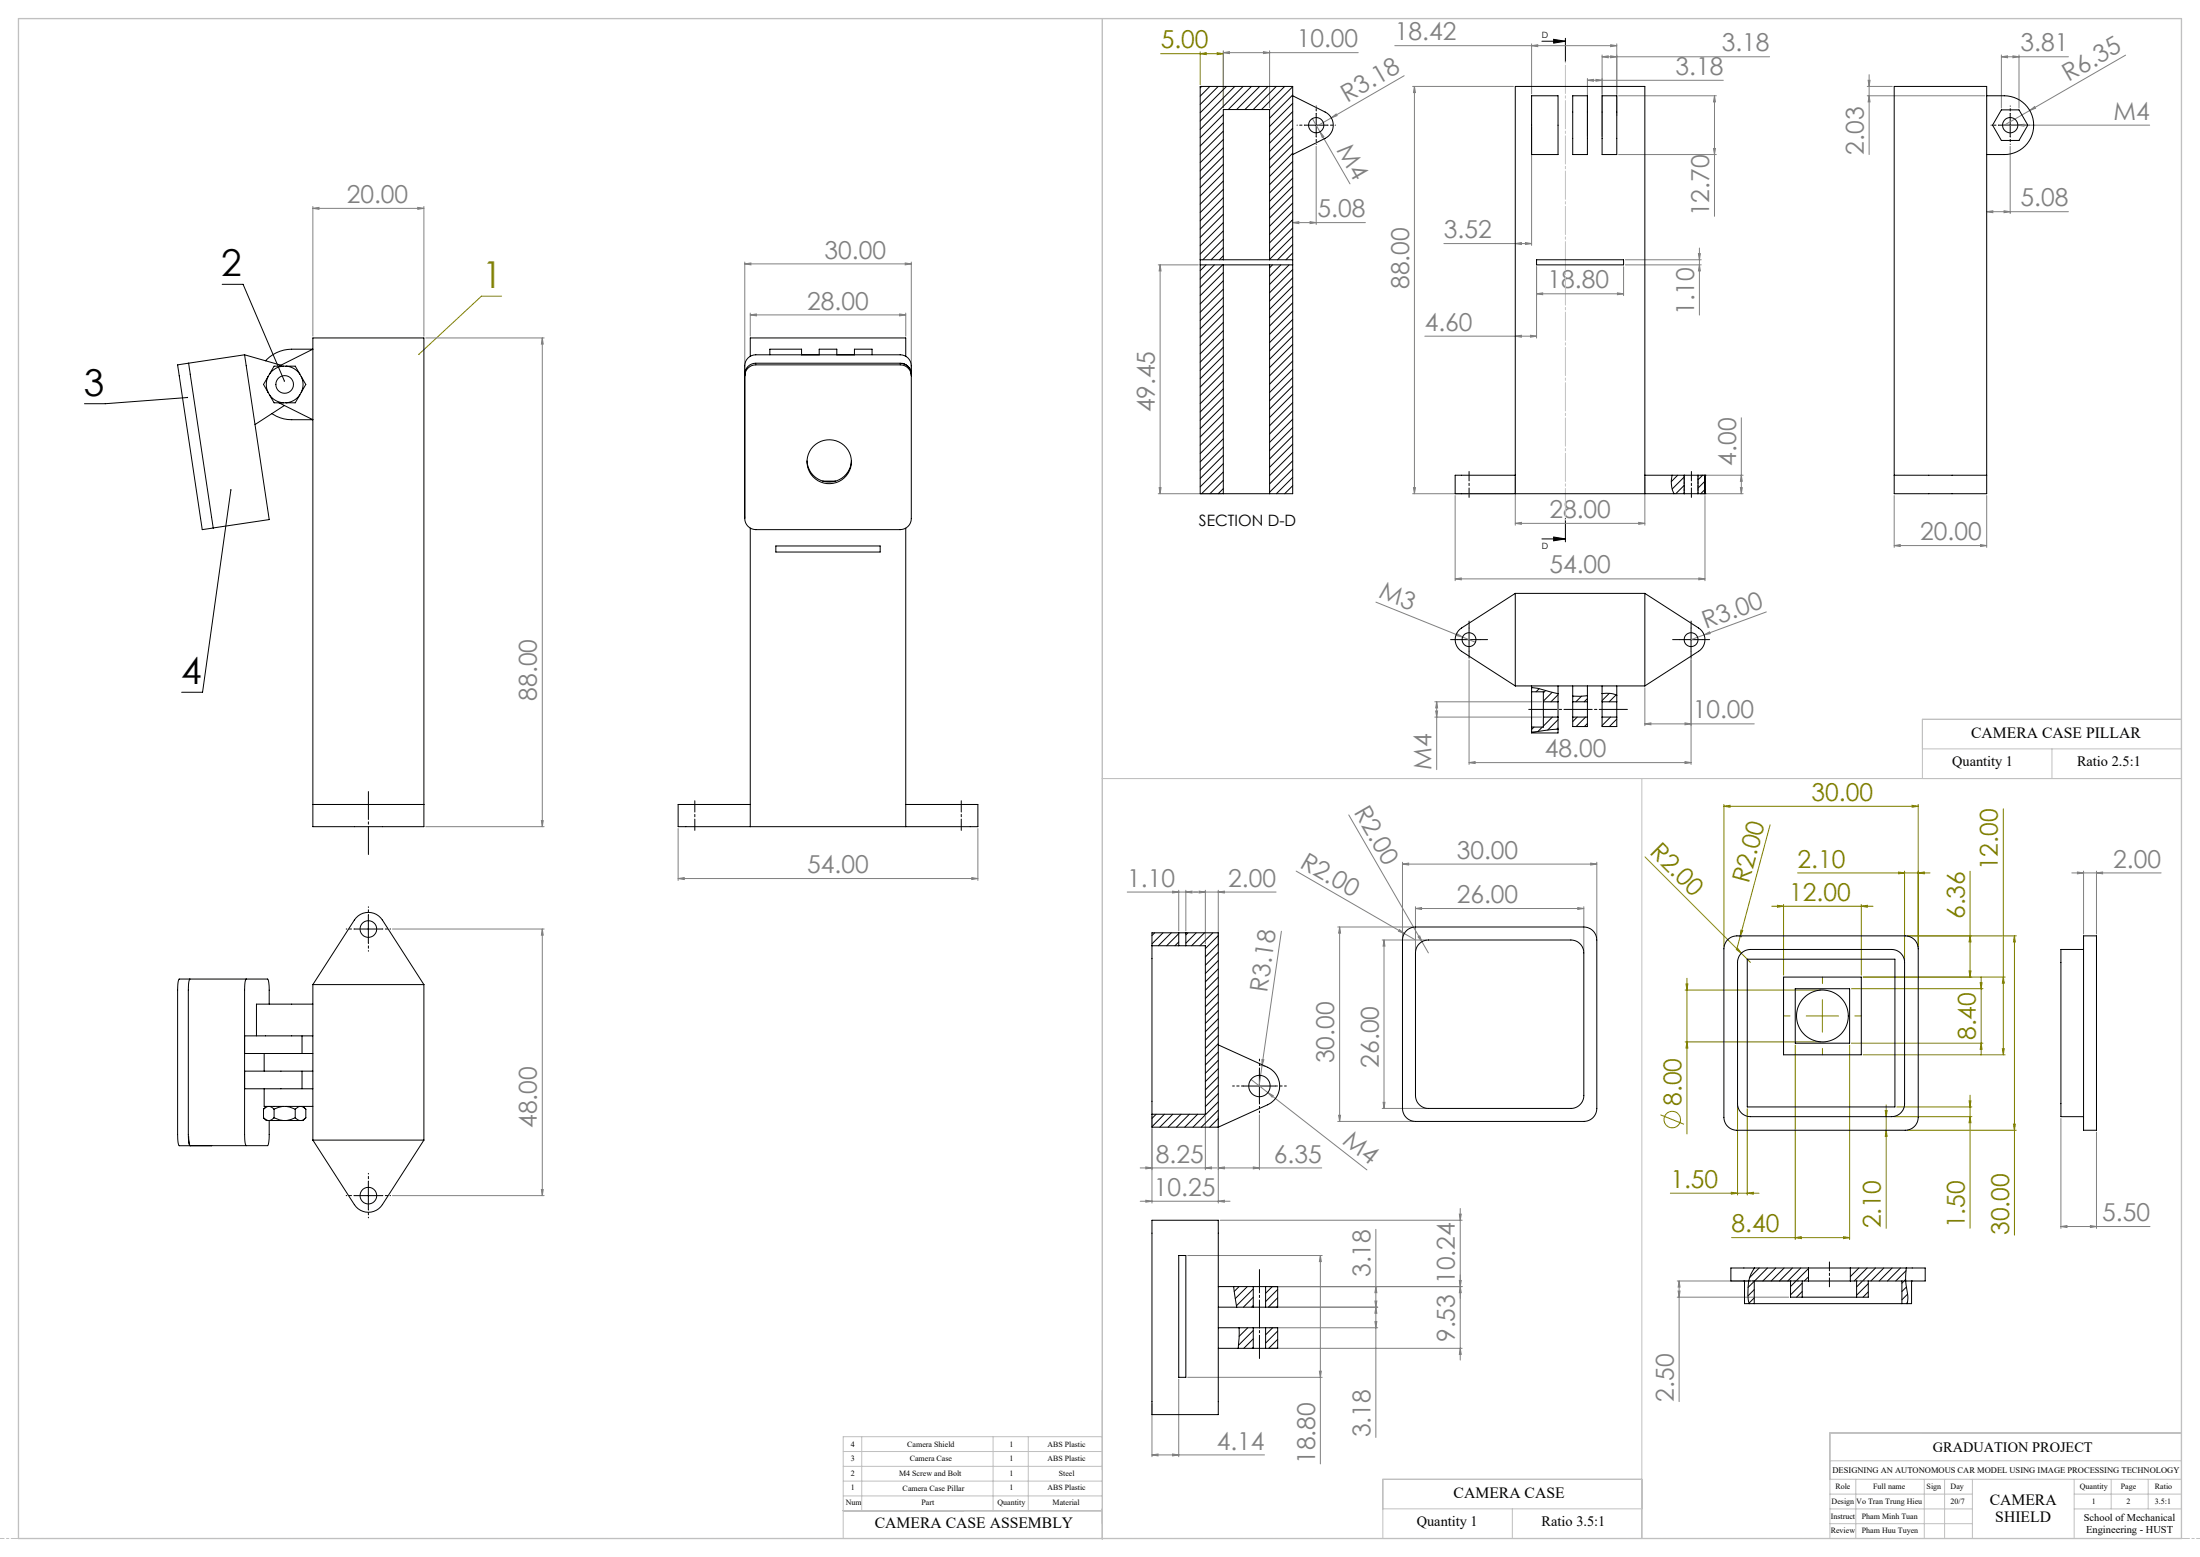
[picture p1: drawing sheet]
<svg xmlns="http://www.w3.org/2000/svg" width="1189mm" height="841mm" viewBox="0 0 1189 841" stroke-linecap="round" stroke-linejoin="round" font-family="sans-serif">
<g fill="none" stroke="#808000" stroke-width=".54">
<path d="M627 29h34M649 29l3-1v2zM649 28v18M658 28l3 1-3 1zM661 28v30M271 160h-11l-34 31M932 436l3-1v1zM932 434v78M932 436h105M1033 435l4 1h-4zM1037 434v78M1083 437v133"/>
<path d="M957 446l-18 66M889 463l52 52M972 472h71M1026 471l3 1h-3zM1029 471v48M1037 472l3-1v1zM1065 471v57M958 489h54M961 489h3l-3 1zM964 489v38M1006 489h3v1zM1006 489v38"/>
<path d="M938 513l1-1 2 3zM940 506h1M941 502l1 1-1 3zM941 515l5 5M1031 506h59M1065 506v3h-1zM1089 506v161M1089 506v3h-1zM911 535h73M911 531h1v4zM912 528v84M1001 534h71"/>
<path d="M1007 528h77M1064 524h1v4zM1070 531h1v3zM1071 528v42M1083 528v3h-1zM976 549h18M985 540v18M911 563h73M912 563v3h-1zM970 564v106M1000 564v106M1001 563h71"/>
<path d="M1007 570h77M1071 563v4h-1zM1082 566h1v4zM939 597v48M944 599v46M1019 600h1l-1 3zM1019 597v66M1025 598h41M1064 595h1v3zM1065 592v71M897 602l13 5M1019 610l1 4h-1z"/>
<path d="M1023 603h43M1031 610h59M1065 603v3h-1zM1088 607h1v3zM903 645h48M936 644l3 1h-3zM944 645l4-1v1zM936 668h64M970 668h4v1zM996 668h4l-4 1z"/>
<circle cx="904" cy="605" r="4"/>
</g>
<g fill="none" stroke="#000" stroke-width=".54">
<path d="M833 22h13M840 21l6 1-6 1zM846 21v12M705 68h13M711 61v13M1080 68h13M1086 61v13M120 154h11l23 52M101 215l-44 3h-11M125 265l-16 109h-11M846 280v13M833 291h13"/>
<path d="M840 290l6 1-6 1zM794 339v13M914 339v13M788 345h12M908 345h12M199 494v15M192 502h15M681 578v17M672 587h17M199 638v15M192 646h15"/>
</g>
<g fill="none" stroke="#c0c0c0" stroke-width=".54">
<path d="M596 10v822M1179 389h-140v32M1039 405h140M1109 405v16M596 421h583M887 421v410h-140v-32h140M466 776v40M537 776v40M556 776v40M596 776h-140v55M1179 774h-190v57h190v-821h-1169v821h586M456 792h140"/>
<path d="M456 784h140M989 789h190M989 799h190M1003 799v32M1040 799v32M1051 799v32M1066 799v32M1121 799v32M1141 799v16M1161 799v16M456 816h140M456 808h140"/>
<path d="M456 800h140M747 815h140M817 815v16M989 807h77M989 815h77M1121 807h58M1121 815h58M595 831h1M596 831h-1M989 823h77"/>
</g>
<g fill="none" stroke="#808080" stroke-width=".54">
<path d="M661 28h3v1zM661 27v31M661 28h73M683 28h3l-3 1zM686 27v31M754 25h120M828 25l3-1v1zM828 24v27M866 31l3-1v1zM866 31h90M866 30v44M870 24l4 1h-4z"/>
<path d="M870 30l4 1h-4zM874 24v38M1082 31l3-1v1zM1082 30v28M1082 31h36M1088 30l3 1h-3zM1091 30v28M1149 30l-52 30M759 41l-39 23M763 47h55M764 47l1 3h-1zM764 47v220"/>
<path d="M858 43h3v1zM858 42v32M858 43h73M863 43h3l-3 1zM875 52h53M927 52v65M927 52v3h-1zM1009 52h64M1009 47h14M1010 43h1l-1 4zM1010 52l1 3h-1zM1010 40v43"/>
<path d="M1097 60l3-2zM1097 60l-14 8M709 64l21 35M711 79v42M713 71l3 3h-1zM720 64l2-2h1zM720 64l-7 4M828 69v64M1082 68h80M1086 79v36M1091 68l3-1v1zM875 83h53"/>
<path d="M926 80h1v3zM169 113l3-1v1zM169 112v70M169 113h60M226 112l3 1h-3zM229 112v70M708 120h3l-3 1zM1074 114h3v1zM1074 114h44M1083 114h3l-3 1zM699 120h3v1zM699 120h39"/>
<path d="M780 132h48M819 132l3-1v1zM824 131l4 1h-4zM918 137h1l-1 3zM918 134v36M403 143l3-1v1zM403 142v60M403 143h90M489 142l4 1h-4zM493 142v60M626 143h22M627 143v3h-1z"/>
<path d="M627 143v124M830 159l4-1v1zM830 144v39M830 159h47M874 158l3 1h-3zM877 144v16M878 140h41M878 143h41M918 143l1 3h-1zM405 170h4v1zM405 169v13M405 170h85"/>
<path d="M486 170h4l-4 1zM490 169v13M230 183h64M293 183l1 3h-1zM293 183v264M770 182h60M819 182l3-1v1zM827 181l3 1h-3zM941 226v41M819 258v26M889 258v26M919 257h23"/>
<path d="M941 257l1 3h-1zM626 267h34M626 263h1v4zM763 267h55M764 263h1l-1 4zM786 268v46M919 267h23M921 268v46M941 263h1l-1 4zM1024 268v28M1074 268v28M819 283l3-1v1z"/>
<path d="M819 283h70M886 282l3 1h-3zM1024 295l3-1v1zM1024 295h50M1070 294l4 1h-4zM786 313l4-1v1zM786 313h135M918 312l3 1h-3zM744 325l46 19M955 331l-34 12M788 342l2 2-3-1zM790 344l7 3"/>
<path d="M794 356v57M914 347v66M921 343l3-2v1zM921 343l-7 2M775 379h58M776 379l1 3h-1zM776 379v37M889 371v21M775 387h58M776 384h1l-1 3zM889 391l3-1v1zM889 391h59"/>
<path d="M911 390l3 1h-3zM794 412l3-1v1zM794 412h120M911 411l3 1h-3zM230 447h64M293 443h1l-1 4zM367 448v28M528 448v28M729 440l43 75M367 475l3-1v1zM367 475h161M525 474l3 1h-3z"/>
<path d="M701 471l64 37M758 467l3-1v1zM758 466v41M758 467h105M860 466l3 1h-3zM863 466v41M1120 472h48M1123 471l3 1h-3zM1126 471v33M1133 472l3-1v1zM1133 471v33M609 482h81"/>
<path d="M634 481l3 1h-3zM637 481v22M641 482l3-1v1zM641 481v22M648 481l3 1h-3zM651 481v29M658 482l4-1v1zM658 481v29M765 491l3-1v1zM765 490v24M765 491h91M853 490l3 1h-3z"/>
<path d="M856 490v24M212 502h82M293 502l1 3h-1zM293 502v144M693 503l-13 84M723 501h41M724 501v3h-1zM724 501v105M747 508h24M748 508v3zM748 508v91M756 502l3 2-3-1z"/>
<path d="M766 506h1l1 3zM681 576h3M682 572h1l-1 4zM676 583l9 7M685 590l3 2v1zM685 590l54 42M747 599h24M748 595v4zM623 603v47M651 603v29M658 603v47M681 602v30"/>
<path d="M723 606h41M723 602h1v4zM1114 604v60M1133 612v52M616 631h42M619 630l4 1h-4zM651 631l4-1v1zM658 631l4-1v1zM658 631h56M677 630l4 1h-4zM212 646h82M293 643h1l-1 3z"/>
<path d="M616 649h49M619 648l4 1h-4zM658 649l4-1v1zM659 659h131M789 656h1l-1 3zM789 653v82M642 678h73M714 678v113M714 678v3h-1zM744 664v112M1114 662h3v1zM1114 662h48"/>
<path d="M1130 662h3l-3 1zM744 695v3h-1zM789 692h1l-1 3zM789 695l1 3h-1zM790 695h-104M906 692h67M907 697h1l-1 4zM907 692l1 3h-1zM907 692v65M686 717h59M686 706h59M743 714h1v3z"/>
<path d="M743 703h1v3zM744 706v3h-1zM906 701h61M686 728h104M789 728l1 4h-1zM623 758v29M637 745v42M642 744h73M713 741h1v3zM623 786l3-1v1zM623 786h60M634 785l3 1h-3z"/>
</g>
<path d="M914 255v14M794 269v-14" fill="none" stroke="#000" stroke-width=".54" stroke-dasharray="15.2 1.3 1.3 1.3" stroke-dashoffset="10.1"/>
<path d="M681 734v-48" fill="none" stroke="#000" stroke-width=".54" stroke-dasharray="15.2 1.3 1.3 1.3" stroke-dashoffset="2.7"/>
<path d="M705 68h-4M711 74v4M711 61v-4M718 68h4M1080 68h-4M1086 74v4M1086 61v-4M1093 68h4" fill="none" stroke="#000" stroke-width=".54" stroke-dasharray="15.2 1.3 1.3 1.3" stroke-dashoffset="15.1"/>
<path d="M681 578v-6M672 587h-6M681 595v6M689 587h6" fill="none" stroke="#000" stroke-width=".54" stroke-dasharray="15.2 1.3 1.3 1.3" stroke-dashoffset="14.3"/>
<path d="M826 383h54" fill="none" stroke="#000" stroke-width=".54" stroke-dasharray="15.2 1.3 1.3 1.3" stroke-dashoffset="-.4"/>
<path d="M794 339v-4M914 339v-4M788 345h-4M794 352v3M800 345h4M908 345h-4M914 352v3M920 345h4" fill="none" stroke="#000" stroke-width=".54" stroke-dasharray="15.2 1.3 1.3 1.3"/>
<path d="M199 462v-34" fill="none" stroke="#000" stroke-width=".54" stroke-dasharray="15.2 1.3 1.3 1.3" stroke-dashoffset=".1"/>
<path d="M199 494v-4M192 502h-5M199 509v5M207 502h4M199 638v-4M192 646h-5M199 653v5M207 646h4" fill="none" stroke="#000" stroke-width=".54" stroke-dasharray="15.2 1.3 1.3 1.3" stroke-dashoffset="14.9"/>
<path d="M989 695v-13" fill="none" stroke="#000" stroke-width=".54" stroke-dasharray="15.2 1.3 1.3 1.3" stroke-dashoffset="10.4"/>
<path d="M376 433v16M520 433v16" fill="none" stroke="#000" stroke-width=".54" stroke-dasharray="15.2 1.3 1.3 1.3" stroke-dashoffset="9.1"/>
<path d="M985 531v-3M967 549h-3M1002 549h4M985 566v4" fill="none" stroke="#808000" stroke-width=".54" stroke-dasharray="15.2 1.3 1.3 1.3"/>
<path d="M0 831h1189" fill="none" stroke="#c0c0c0" stroke-width=".54" stroke-dasharray="15.2 1.3 1.3 1.3" stroke-dashoffset="-1.6"/>
<path d="M846 33v248" fill="none" stroke="#c0c0c0" stroke-width=".54" stroke-dasharray="15.2 1.3 1.3 1.3" stroke-dashoffset="-1.9"/>
<path d="M10 10h1169v821h-1169z" fill="none" stroke="#c0c0c0" stroke-width=".7"/>
<g fill="#000">
<path d="M840 21l6 1-6 1zM840 290l6 1-6 1z"/>
<path d="M101 214v1h1zM125 264v1z"/>
</g>
<g fill="#808000">
<path d="M226 191l1 1z"/>
<path d="M938 513l1-1 2 3z"/>
<path d="M941 502l1 1-1 3z"/>
<path d="M1006 489h3v1zM961 489h3l-3 1z"/>
<path d="M932 436l3-1v1zM1033 435l4 1h-4zM1026 471l3 1h-3zM1037 472l3-1v1zM970 668h4v1zM996 668h4l-4 1z"/>
<path d="M936 644l3 1h-3zM944 645l4-1v1z"/>
<path d="M658 28l3 1-3 1zM649 29l3-1v2z"/>
<path d="M1082 566h1v4zM1083 528v3h-1zM1065 603v3h-1zM1064 595h1v3zM1071 563v4h-1zM1070 531h1v3z"/>
<path d="M1064 524h1v4zM1065 506v3h-1zM1019 610l1 4h-1zM1019 600h1l-1 3z"/>
<path d="M1089 506v3h-1zM1088 607h1v3zM911 531h1v4zM912 563v3h-1z"/>
</g>
<g fill="#808080">
<path d="M766 506h1l1 3z"/>
<path d="M756 502l3 2-3-1z"/>
<path d="M788 342l2 2-3-1z"/>
<path d="M921 343l3-2v1z"/>
<path d="M720 64l2-2h1z"/>
<path d="M1097 60l3-2z"/>
<path d="M682 572h1l-1 4z"/>
<path d="M713 71l3 3h-1z"/>
<path d="M685 590l3 2v1z"/>
<path d="M1083 114h3l-3 1zM1074 114h3v1z"/>
<path d="M824 131l4 1h-4zM819 132l3-1v1zM1088 30l3 1h-3zM1082 31l3-1v1z"/>
<path d="M911 390l3 1h-3zM889 391l3-1v1z"/>
<path d="M634 785l3 1h-3zM623 786l3-1v1z"/>
<path d="M708 120h3l-3 1zM699 120h3v1z"/>
<path d="M765 491l3-1v1zM853 490l3 1h-3zM1123 471l3 1h-3zM1133 472l3-1v1z"/>
<path d="M619 630l4 1h-4zM651 631l4-1v1z"/>
<path d="M758 467l3-1v1zM860 466l3 1h-3z"/>
<path d="M683 28h3l-3 1zM661 28h3v1z"/>
<path d="M677 630l4 1h-4zM658 631l4-1v1z"/>
<path d="M634 481l3 1h-3zM641 482l3-1v1z"/>
<path d="M776 384h1l-1 3zM776 379l1 3h-1zM1010 52l1 3h-1zM1010 43h1l-1 4z"/>
<path d="M743 714h1v3zM744 706v3h-1zM789 728l1 4h-1zM789 692h1l-1 3z"/>
<path d="M713 741h1v3zM714 678v3h-1z"/>
<path d="M926 80h1v3zM927 52v3h-1z"/>
<path d="M743 703h1v3zM744 695v3h-1zM941 257l1 3h-1zM941 263h1l-1 4zM918 137h1l-1 3zM918 143l1 3h-1z"/>
<path d="M764 47l1 3h-1zM764 263h1l-1 4z"/>
<path d="M293 183l1 3h-1zM293 443h1l-1 4z"/>
<path d="M789 656h1l-1 3zM789 695l1 3h-1z"/>
<path d="M724 501v3h-1zM723 602h1v4zM748 508v3zM748 595v4zM293 502l1 3h-1zM293 643h1l-1 3z"/>
<path d="M907 692l1 3h-1zM907 697h1l-1 4zM627 143v3h-1zM626 263h1v4z"/>
<path d="M1024 295l3-1v1zM1070 294l4 1h-4z"/>
<path d="M858 43h3v1zM863 43h3l-3 1zM819 283l3-1v1zM886 282l3 1h-3zM786 313l4-1v1zM918 312l3 1h-3zM830 159l4-1v1zM874 158l3 1h-3zM169 113l3-1v1zM226 112l3 1h-3zM794 412l3-1v1zM911 411l3 1h-3z"/>
<path d="M819 182l3-1v1zM827 181l3 1h-3z"/>
<path d="M866 31l3-1v1zM870 30l4 1h-4z"/>
<path d="M828 25l3-1v1zM870 24l4 1h-4zM367 475l3-1v1zM525 474l3 1h-3z"/>
<path d="M619 648l4 1h-4zM658 649l4-1v1zM648 481l3 1h-3zM658 482l4-1v1zM405 170h4v1zM486 170h4l-4 1zM403 143l3-1v1zM489 142l4 1h-4z"/>
<path d="M1114 662h3v1zM1130 662h3l-3 1zM1091 68h3v-1z"/>
</g>
<g fill="none" stroke="#000" stroke-width=".54">
<path d="M649 47h50v220h-50zM649 47h.1M654 47l-5 5M658 47l-9 9M663 47l-14 14M667 47l-18 18M672 47l-23 23M676 47l-12 12M681 47l-13 12M685 47l-12 12M690 47l-13 12M694 47l-12 12"/>
<path d="M699 52l17 9a8 8 0 0 1 5 7 8 8 0 0 1-5 7l-17 8M699 47l-13 12M699 51l-13 13M699 56l-13 12M828 52h14v31h-14zM850 52h8v31h-8zM866 52h8v31h-8zM1024 47h50v220h-50zM1074 52h9a16 16 0 0 1 16 16 16 16 0 0 1-16 15h-9M1082 59h9l5 9-5 8h-9l-5-8zM661 62l-12 12M661 66l-12 13"/>
<path d="M661 71l-12 12M661 75l-12 13M661 80l-12 12M699 60l-13 13M699 65l-13 12M699 69l-13 13M699 74l-13 12M699 78l-13 13M661 84l-12 13M661 89l-12 12M661 93l-12 13M661 98l-12 12"/>
<path d="M699 83l-13 12M699 87l-13 13M699 92l-13 12M699 96l-13 13M661 102l-12 13M661 107l-12 12M661 111l-12 13M661 116l-12 12M698 119l-12 12M699 101l-13 12M699 105l-13 13M699 110l-13 12"/>
<path d="M699 114l-13 13M699 119h-1M661 120l-12 13M661 125l-12 12M661 129l-11 11M661 134l-6 6M661 138l-2 2M699 137l-4 3M699 123l-13 13M699 128l-13 12M699 132l-9 8M649 143h50"/>
<path d="M649 140h50M652 143l-3 3M656 143l-7 8M661 143l-12 12M661 140v-81h25v81M661 143v124M661 147l-12 13M661 152l-12 12M661 156l-12 13M686 143v124M688 143l-2 2M692 143l-6 6"/>
<path d="M697 143l-11 11M699 146l-13 12M699 150l-13 13M699 155l-13 12M699 159l-13 13M830 140h47v3h-47zM661 174l-12 13M661 179l-12 12M661 161l-12 12M661 165l-12 13M661 170l-12 12M699 164l-13 12"/>
<path d="M699 168l-13 13M699 173l-13 12M699 177l-13 13M102 196l13 89M132 192l-36 5 13 89 6-1M132 192l13 89-30 4M132 192l20 5M144 195a19 19 0 0 1 14-6h11l-18 9M153 198a10 10 0 0 0-7 4M153 198h-5l-2 4M153 198h2M155 198a10 10 0 0 1 7 4"/>
<path d="M155 198h5l2 4M169 183h60v264h-60zM405 192v-9h85v9M416 192v-3h17v3M443 192v-3h9v3M462 192v-3h9v3M487 196a6 6 0 0 1 6 6M661 183l-12 13M661 188l-12 12M661 192l-12 13M661 197l-12 12M699 182l-13 12"/>
<path d="M699 186l-13 13M699 191l-13 12M699 195l-13 13M699 200l-13 12M145 203l-3 5 3 4M145 203a10 10 0 0 0 0 9M145 212l1 1M146 213a10 10 0 0 0 7 5M146 213l2 5h5M146 202l-1 1M151 218l18 9h-13l-5-1-4-3M153 218h2"/>
<path d="M154 219l-16 10M162 213a10 10 0 0 1-7 5M162 213l-2 5h-5M162 202l1 1M163 203a10 10 0 0 1 0 9M163 203l2 5-2 4M163 212l-1 1M402 202a6 6 0 0 1 6-6h78a6 6 0 0 1 7 6M403 202v78a6 6 0 0 0 6 6h78a6 6 0 0 0 6-6v-78M403 203a6 6 0 0 1 6-6h78a6 6 0 0 1 6 6M493 202a8 8 0 0 0-3-9l-4-1h-78a6 6 0 0 0-6 6l1 82M661 201l-12 13"/>
<path d="M661 206l-12 12M661 215l-12 12M661 219l-12 13M661 210l-12 13M699 204l-13 12M699 208l-13 13M699 213l-13 12M699 217l-13 13M661 224l-12 12M661 228l-12 13M661 232l-12 13M661 237l-12 12"/>
<path d="M699 222l-13 12M699 226l-13 13M699 231l-13 12M699 235l-13 13M699 240l-13 12M436 249a12 12 0 0 0 12 11 12 12 0 0 0 12-11M445 260h7M661 241l-12 13M661 246l-12 12M661 250l-12 13M661 255l-12 12M661 259l-7 8"/>
<path d="M699 244l-13 13M699 249l-13 12M699 253l-13 13M699 258l-9 9M819 257h-33v10h124M889 257h21M904 257l-1 4 2 6M907 257l-4 3M910 257h8M910 257v10M910 258l-6 6M918 257h3"/>
<path d="M918 257v10M920 257l-2 2M921 260l-3 4M921 257h.1M921 257v10M1024 257h50M661 264l-3 3M699 262l-5 5M819 267v-220h70v220M910 267h8M910 262l-4 5M910 267h.1"/>
<path d="M918 267h3M921 264l-2 3M921 267h.1M405 285v162M419 295h57v3h-57zM490 285v162M819 321l-29 18a7 7 0 0 0 0 13l29 19M819 321v50M819 321h70M889 321l29 18a7 7 0 0 1 0 13l-29 19M889 321v50M819 371h70"/>
<path d="M828 372h3l11 3M828 371v24M828 374h6v5M832 372l-2 2M834 379v8M834 379h8M835 373l-1 1M839 374l-5 5M842 379v8M842 375l-4 4M842 371v8M850 379v8"/>
<path d="M850 371v8M850 379h8M850 376h.1M855 376l-3 3M858 376h-8M858 379v8M858 371v8M858 377l-2 2M866 375h5l3 1M866 379v8M866 371v8M866 379h8"/>
<path d="M870 374l-4 4M873 375l-3 4M874 379v8M874 371v8M829 393l-1 1M834 393l-3 2M834 387v6h-6M834 387h8M834 387v1M839 387l-5 5M842 394l-14 1M842 394v2h-14v-1"/>
<path d="M842 389l-6 5M842 393l-1 1M842 387v7M850 387v5h8v-5M850 387h8M852 387l-2 3M857 387l-5 5M858 391l-2 1M866 387v5h8v-5M866 387h8M866 387h.1M870 387l-4 5"/>
<path d="M874 388l-4 4M169 435h60M405 435h-38v12h161v-12h-38M623 511v91M623 511h28v91h-28M623 511v-7h35v105M624 504l-1 1M629 504l-6 6M633 504l-7 7M637 504l-6 7M637 509l-2 2M637 504v7"/>
<path d="M641 504v7M642 504l-1 1M647 504l-6 5M651 504l-7 7M655 504l-7 7M658 505l-7 7M658 510l-7 7M658 514l-7 7M658 519l-7 7M760 503l2-2h3h91a7 7 0 0 1 7 7v91a7 7 0 0 1-7 7h-91a7 7 0 0 1-7-7v-91l1-3zM767 510l2-2h3h77a7 7 0 0 1 7 7v77a7 7 0 0 1-7 7h-77a7 7 0 0 1-7-7v-77l1-3zM934 508l2-2h3h91a7 7 0 0 1 7 6v92a7 7 0 0 1-7 6h-91a7 7 0 0 1-7-6v-92v-2z"/>
<path d="M941 515l2-2h3h76a7 7 0 0 1 7 7v76a7 7 0 0 1-7 7h-76a7 7 0 0 1-7-7v-76l1-3zM944 518h80v80h-80zM1126 506h7v104h-7zM1126 513h-12v90h12M103 529l-1 6v78l1 6M133 529l-1 6v78l1 6M169 532l23-35a9 9 0 0 1 15 0l22 35M169 532v84M169 532h60M229 532v84M658 523l-7 7M658 528l-7 7"/>
<path d="M658 532l-7 7M658 537l-7 7M964 528h42v42h-42zM970 534h30v29h-30zM132 560h37M145 542v-9v-4h-48l-1 6v83l1 1h48v-4v-10M163 560v9M169 542h-30v18M658 541l-7 7M658 546l-7 7M658 550l-7 7M658 555l-7 7"/>
<path d="M658 559l-7 7M132 579h37M132 569h37M143 569v10M163 579v9M658 564l-7 7M658 568l-7 7M658 573l-7 7M658 577l-7 7M658 564l27 12a11 11 0 0 1 7 11 11 11 0 0 1-7 10l-27 12M132 588h37M142 599v5"/>
<path d="M143 588v10h26M144 598l-2 1M145 598l-3 1M146 598l2 1M148 599v5M153 598l-5 1M155 598l5 1M160 599v5M162 598l-2 1M163 598l2 1M164 598l1 1M165 599v5"/>
<path d="M658 582l-7 7M658 586l-7 7M658 591l-7 7M658 595l-13 14M658 600l-9 9M102 614l1 5M114 619h.1M142 604l3 1M142 604l2 1h1M145 605h1M146 605h7M148 604l-2 1"/>
<path d="M148 604l5 1M153 605h2M155 605h7M160 604l-5 1M160 604l2 1M162 605h1M165 604l-2 1M165 604l-1 1h-1M169 616l23 35a9 9 0 0 0 15 0l22-35M169 616h60M623 602v7h35M625 602l-2 2"/>
<path d="M629 602l-6 7M634 602l-7 7M638 602l-7 7M643 602l-7 7M647 602l-7 7M658 604l-4 5M658 609h.1M623 659h35v105h-35zM637 678h4v66h-4zM658 695h19M667 695l1 11M670 695l-3 3"/>
<path d="M674 695l-6 6M677 696l-9 9M677 695h7M677 695v11M684 695h7v11h-7M684 695v11M688 695l-4 4M691 697l-7 6M943 692v12h2M945 692a29 29 0 0 0 0 12M948 692h20v9h42v-9h18v12M948 692v12"/>
<path d="M948 692l-3 3M948 697l-3 3M948 685l-2 3-1 4M951 685l-5 5M955 685l-7 7M960 685l-7 7M964 685l-7 7M969 685l-7 7M973 685l-7 7M974 693l-6 6M974 698l-3 3M977 685h-42v7h10"/>
<path d="M977 692h23M977 685h23M977 692h-3v9M977 685v7M977 685l-9 10M977 690l-2 2M1000 685h40v7h-10M1000 692h3v9M1000 685v7M1000 685h.1M1005 685l-5 5M1009 685l-7 7"/>
<path d="M1010 693l-7 7M1010 698l-3 3M1014 685l-11 10M1018 685l-7 7M1023 685l-7 7M1027 685l-7 7M1030 692l1 8v4M1030 691l-2 2M1030 686l-5 6M1030 685v7M1030 695l-2 3M1031 699l-3 3"/>
<path d="M1033 692v12h-2M658 706h19M658 717h19M670 717l-1 11M670 717h.1M674 717l-4 5M677 719l-8 8M677 701l-5 5M677 705l-1 1M677 706h7M677 717h7M677 717v11"/>
<path d="M684 717v11M684 717h7v11h-7M688 717l-4 4M691 719l-7 6M691 701l-6 5M691 705l-1 1M945 704h86M948 701l-3 3M1031 704h-1M658 728h19M677 728h.1M677 723l-5 5"/>
<path d="M677 728h7M691 723l-5 5M691 728h-1"/>
<circle cx="711" cy="68" r="4"/>
<circle cx="1086" cy="68" r="4"/>
<circle cx="154" cy="208" r="5"/>
<circle cx="448" cy="249" r="12"/>
<circle cx="794" cy="345" r="4"/>
<circle cx="914" cy="346" r="4"/>
<circle cx="199" cy="502" r="4"/>
<circle cx="985" cy="549" r="14"/>
<circle cx="681" cy="587" r="6"/>
<circle cx="199" cy="646" r="4"/>
</g>
<path d="M910 257v10M918 267v-10" fill="none" stroke="#000" stroke-width=".54" stroke-dasharray="1.3 .6" stroke-dashoffset=".4"/>
<path d="M968 692h6M1003 692h7" fill="none" stroke="#000" stroke-width=".54" stroke-dasharray="1.3 .6" stroke-dashoffset=".3"/>
<path d="M1028 692h2" fill="none" stroke="#000" stroke-width=".54" stroke-dasharray="1.3 .6" stroke-dashoffset=".6"/>
<path d="M945 692h3" fill="none" stroke="#000" stroke-width=".54" stroke-dasharray="1.3 .6" stroke-dashoffset=".1"/>
<g font-size="20">
<text x="120" y="149">2</text>
<text x="45" y="214">3</text>
<text x="98" y="369">4</text>
</g>
<text font-size="20" fill="#808000" x="261" y="155">1</text>
<g font-size="13.3" fill="#808080">
<text x="754" y="22">18.42</text>
<text x="701" y="26">10.00</text>
<text x="931" y="28">3.18</text>
<text x="1092" y="28">3.81</text>
<text x="906" y="40">3.18</text>
<text x="1118" y="44" transform="rotate(-30 1118 44)">R6.35</text>
<text x="728" y="56" transform="rotate(-30 728 56)">R3.18</text>
<text x="1142" y="65">M4</text>
<text x="722" y="81" transform="rotate(60 722 81)">M4</text>
<text x="1007" y="83" transform="rotate(-90 1007 83)">2.03</text>
<text x="187" y="110">20.00</text>
<text x="1092" y="111">5.08</text>
<text x="712" y="117">5.08</text>
<text x="924" y="117" transform="rotate(-90 924 117)">12.70</text>
<text x="780" y="129">3.52</text>
<text x="446" y="140">30.00</text>
<text x="836" y="156">18.80</text>
<text x="762" y="156" transform="rotate(-90 762 156)">88.00</text>
<text x="436" y="167">28.00</text>
<text x="916" y="170" transform="rotate(-90 916 170)">1.10</text>
<text x="770" y="179">4.60</text>
<text x="624" y="223" transform="rotate(-90 624 223)">49.45</text>
<text x="938" y="251" transform="rotate(-90 938 251)">4.00</text>
<text x="837" y="280">28.00</text>
<text x="1038" y="292">20.00</text>
<text x="837" y="310">54.00</text>
<text x="745" y="323" transform="rotate(22 745 323)">M3</text>
<text x="922" y="340" transform="rotate(-20 922 340)">R3.00</text>
<text x="290" y="378" transform="rotate(-90 290 378)">88.00</text>
<text x="915" y="388">10.00</text>
<text x="835" y="409">48.00</text>
<text x="774" y="416" transform="rotate(-90 774 416)">M4</text>
<text x="731" y="439" transform="rotate(60 731 439)">R2.00</text>
<text x="787" y="464">30.00</text>
<text x="436" y="472">54.00</text>
<text x="702" y="468" transform="rotate(30 702 468)">R2.00</text>
<text x="1142" y="469">2.00</text>
<text x="609" y="479">1.10</text>
<text x="664" y="479">2.00</text>
<text x="787" y="488">26.00</text>
<text x="685" y="536" transform="rotate(-82 685 536)">R3.18</text>
<text x="721" y="574" transform="rotate(-90 721 574)">30.00</text>
<text x="745" y="577" transform="rotate(-90 745 577)">26.00</text>
<text x="290" y="609" transform="rotate(-90 290 609)">48.00</text>
<text x="725" y="618" transform="rotate(38 725 618)">M4</text>
<text x="625" y="628">8.25</text>
<text x="689" y="628">6.35</text>
<text x="624" y="646">10.25</text>
<text x="1136" y="660">5.50</text>
<text x="741" y="690" transform="rotate(-90 741 690)">3.18</text>
<text x="786" y="694" transform="rotate(-90 786 694)">10.24</text>
<text x="786" y="725" transform="rotate(-90 786 725)">9.53</text>
<text x="905" y="757" transform="rotate(-90 905 757)">2.50</text>
<text x="741" y="776" transform="rotate(-90 741 776)">3.18</text>
<text x="658" y="783">4.14</text>
<text x="711" y="791" transform="rotate(-90 711 791)">18.80</text>
</g>
<g font-size="13.3" fill="#808000">
<text x="627" y="26">5.00</text>
<text x="979" y="433">30.00</text>
<text x="891" y="461" transform="rotate(45 891 461)">R2.00</text>
<text x="972" y="469">2.10</text>
<text x="1080" y="470" transform="rotate(-90 1080 470)">12.00</text>
<text x="945" y="478" transform="rotate(-75 945 478)">R2.00</text>
<text x="967" y="487">12.00</text>
<text x="1062" y="496" transform="rotate(-90 1062 496)">6.36</text>
<text x="1068" y="562" transform="rotate(-90 1068 562)">8.40</text>
<text x="909" y="597" transform="rotate(-90 909 597)">8.00</text>
<text x="903" y="642">1.50</text>
<text x="936" y="666">8.40</text>
<text x="1017" y="663" transform="rotate(-90 1017 663)">2.10</text>
<text x="1062" y="663" transform="rotate(-90 1062 663)">1.50</text>
<text x="1086" y="667" transform="rotate(-90 1086 667)">30.00</text>
</g>
<g font-size="8.5">
<text x="648" y="284">SECTION D-D</text>
<text x="1065" y="399">CAMERA CASE PILLAR</text>
<text x="786" y="809">CAMERA CASE</text>
<text x="1075" y="813">CAMERA</text>
<text x="473" y="826">CAMERA CASE ASSEMBLY</text>
<text x="1078" y="822">SHIELD</text>
</g>
<g font-size="7.8">
<text x="1055" y="414">Quantity 1</text>
<text x="1123" y="414">Ratio 2.5:1</text>
<text x="1045" y="784">GRADUATION PROJECT</text>
<text x="766" y="824">Quantity 1</text>
<text x="833" y="824">Ratio 3.5:1</text>
</g>
<g font-size="5.6">
<text x="1126" y="821">School of Mechanical</text>
<text x="1127" y="828">Engineering - HUST</text>
</g>
<g font-size="4.7">
<text x="833" y="20">D</text>
<text x="833" y="296">D</text>
</g>
<text font-size="4.6" x="990" y="795">DESIGNING AN AUTONOMOUS CAR MODEL USING IMAGE PROCESSING TECHNOLOGY</text>
<g font-size="4.3">
<text x="460" y="781">4</text>
<text x="490" y="781">Camera Shield</text>
<text x="546" y="781">1</text>
<text x="460" y="789">3</text>
<text x="492" y="789">Camera Case</text>
<text x="546" y="789">1</text>
<text x="460" y="797">2</text>
<text x="486" y="797">M4 Screw and Bolt</text>
<text x="546" y="797">1</text>
<text x="460" y="805">1</text>
<text x="488" y="805">Camera Case Pillar</text>
<text x="546" y="805">1</text>
<text x="992" y="804">Role</text>
<text x="1012" y="804">Full name</text>
<text x="1041" y="804">Sign</text>
<text x="1054" y="804">Day</text>
<text x="1124" y="804">Quantity</text>
<text x="1146" y="804">Page</text>
<text x="1165" y="804">Ratio</text>
<text x="457" y="813">Num</text>
<text x="498" y="813">Part</text>
<text x="539" y="813">Quantity</text>
<text x="569" y="813">Material</text>
<text x="990" y="812">Design</text>
<text x="1003" y="812">Vo Tran Trung Hieu</text>
<text x="1054" y="812">20/7</text>
<text x="1131" y="813">1</text>
<text x="1149" y="813">2</text>
<text x="1165" y="813">3.5:1</text>
<text x="989" y="820">Instruct</text>
<text x="1006" y="820">Pham Minh Tuan</text>
<text x="989" y="828">Review</text>
<text x="1006" y="828">Pham Huu Tuyen</text>
</g>
<g font-size="4.2">
<text x="566" y="781">ABS Plastic</text>
<text x="566" y="789">ABS Plastic</text>
<text x="572" y="797">Steel</text>
<text x="566" y="805">ABS Plastic</text>
</g>
</svg>
